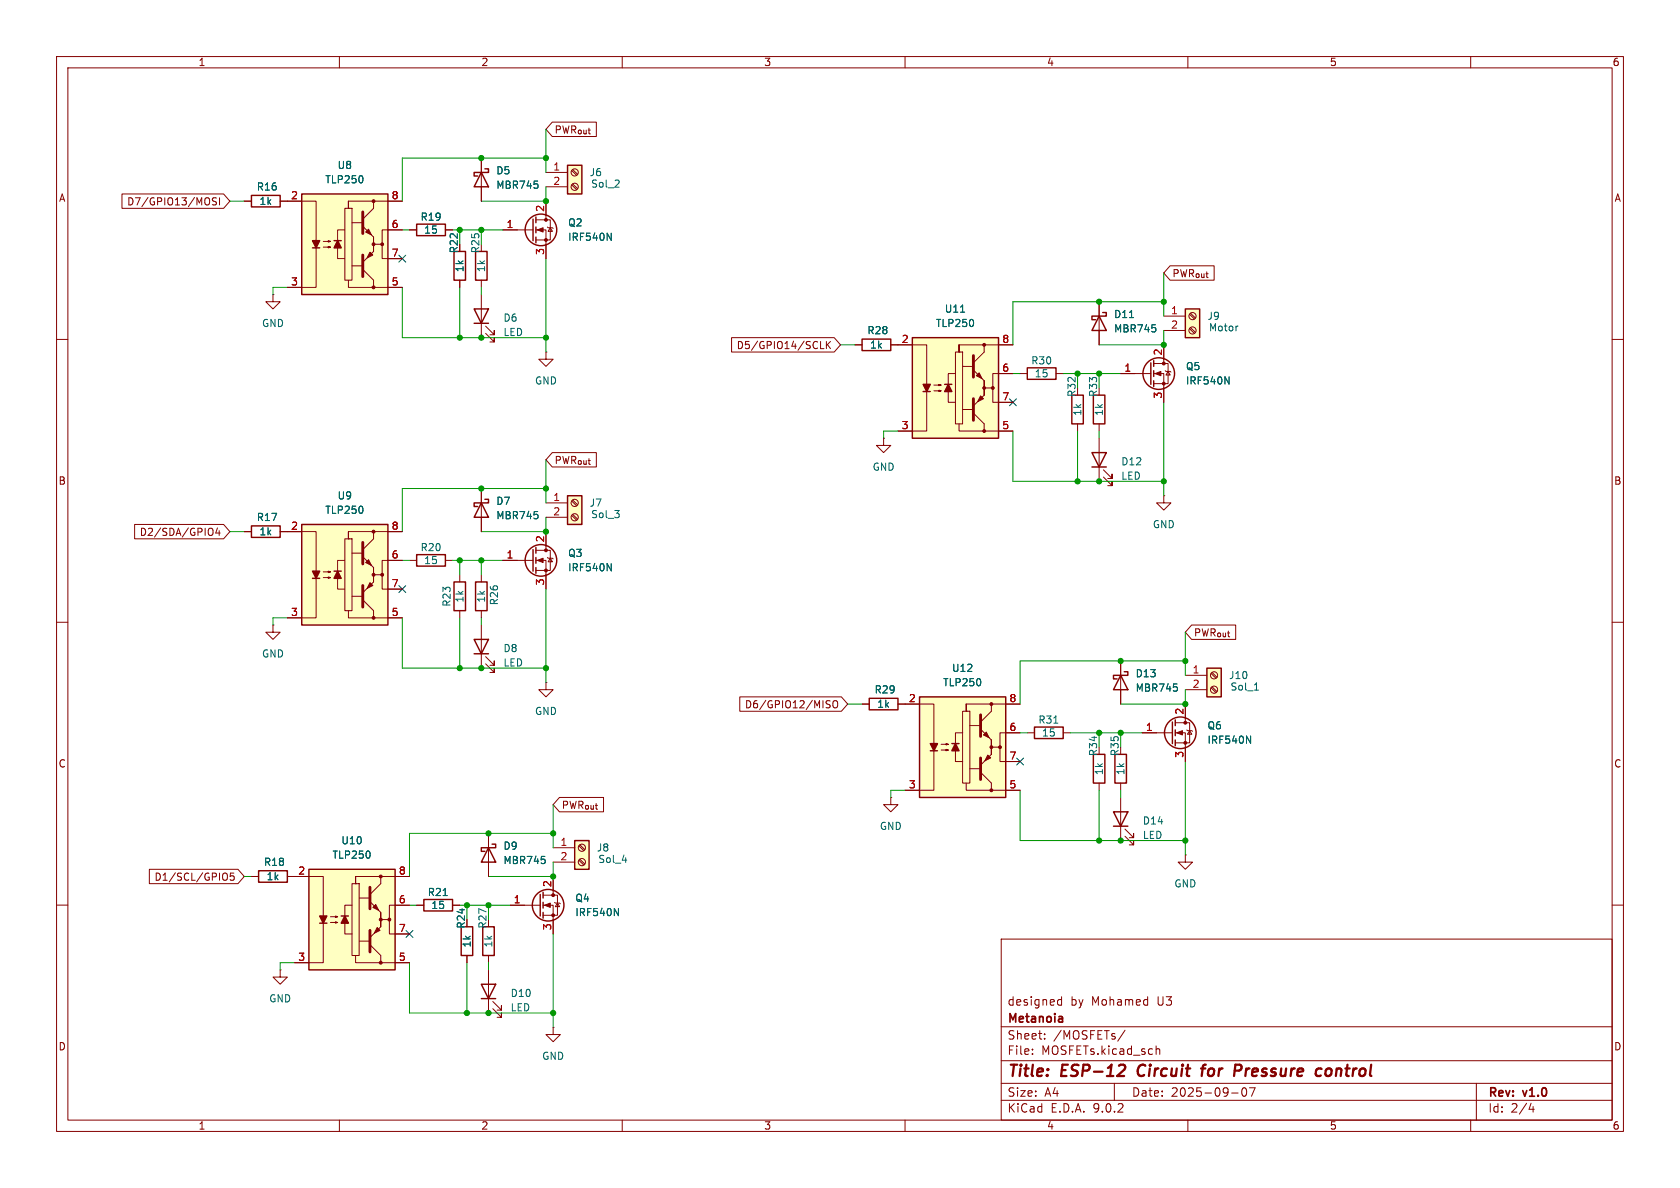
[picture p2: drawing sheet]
<svg xmlns="http://www.w3.org/2000/svg" width="297mm" height="210mm" viewBox="0 0 297 210" stroke-linecap="round" stroke-linejoin="round" font-family="sans-serif">
<g fill="none" stroke="#840000" stroke-width=".18">
<path d="M10 10h277v190h-277zM12 12h273v186h-273zM60 10v2M110 10v2M160 10v2M210 10v2M260 10v2M43.2 35.6h1.2M49.5 35.6h1.3M10 60h2M151.1 61h1.3M156.2 77.5v1.2h1.3l-1.3 1.3-1.3-1.3h1.3"/>
<path d="M156.2 77.5h.1M157.5 61h1.2M194.3 77.5v7.6M285 60h2M195.1 84.3l1.5 1.6v-.8v.8h-.8M195.1 83.1l1.5 1.5v-.8v.8h-.8M10 110h2M285 110h2M44.4 154.9h1.3M50.8 154.9h1.3M209.5 151.1v1.3h1.3l-1.3 1.3-1.2-1.3h1.2M209.5 151.1h.1"/>
<path d="M10 160h2M86.4 168.9v1.3M177 166h108v32h-108zM187 177.6l.2 .1 .5-.1M187.7 176.2v1.5M187.7 176.8l-.5-.1-.2 .1M285 160h2M60 198v2M110 198v2M160 198v2M177 194.5h108M177 191.5h108"/>
<path d="M177 187.5h108M177 181.5h108M182.5 186.3v.1M182.5 185.5v.1M184.7 183.6v.1M184.7 182.8v.1M197 191.5v3M198.9 182.1l-1.3 2M204.4 184.9v1.5M204.4 185.5l.2-.1 .4 .1v.9M210 198v2M217.7 193.2h1.2"/>
<path d="M219.7 192.4l.2-.1a.81 .81 0 0 1 .6 .6 .81 .81 0 0 1-.3 .8l-.2 .1a.81 .81 0 0 1-.3-1.4zM220.9 192.3h1l-.7 1.5M260 198v2M261 191.5v6.5M270.7 195l-.4 1.1h.9M271 195.6v1"/>
</g>
<path d="M198.1 188.2h.5a.45 .45 0 0 1 .3 .6l-.1 .3-1.3 1.1h1.2M201.4 188.5a1.27 1.27 0 0 0 0 1.6M212.3 188.9h.8M213.2 188.2l-.4 .1-.1 .2-.3 1.7M218.4 188.2l.9 .1a.58 .58 0 0 1-.3 1M233.5 188.9l.1 .1M235.3 189a.59 .59 0 0 0-.9 .3v.7a.53 .53 0 0 0 .8 0" fill="none" stroke="#840000" stroke-width=".4"/>
<path d="M187.6 179.7l.2 .2v.8M187.8 180.6l-.1 .1M187.8 180l-.1 .1" fill="none" stroke="#840000" stroke-width=".3"/>
<path d="M44.4 34.5h5.1v2.1h-5.1zM152.4 59.9h5.1v2.1h-5.1zM193 80h2.6l-1.3 2.6zM193 82.6h2.6M45.7 153.9h5.1v2.1h-5.1zM85.3 163.8h2.1v5.1h-2.1z" fill="none" stroke="#840000" stroke-width=".25"/>
<path d="M53.3 34.3h15.3v17.8h-15.3z" fill="#ffffc2"/>
<g fill="none" stroke="#840000" stroke-width=".25">
<path d="M53.3 34.3h15.3v17.8h-15.3zM55.2 43.8h1.3M59.1 42.5h1.2M86.4 149.9l1.2 2.5h-2.5zM87 149.2h.6v.7h-2.5v.6h.6M95.5 158.1v3.8M96 157.7v1.1M96 159.5v1M96 161.3v1"/>
<circle cx="96.9" cy="160" r="2.79"/>
</g>
<g fill="none" stroke="#840000" stroke-width=".18">
<path d="M50.8 35.6h5.1v15.2h-5.1M61 36.8h1.2v12.7h-1.2zM61.6 35.6v1.2zM61.6 36.8h.1M61.6 35.6h9.5M62.2 39.4h1.8M66 35.6v1.2l-1.9 1.9M57.1 42.7h1.3l-.4 .1v-.3l.4 .2M57.1 43.7h1.3l-.4 .1v-.2l.4 .1M59.7 43.8v1.9h1.3M61 40.6h-1.3v1.9M61.6 49.5v1.3h9.5"/>
<path d="M62.2 47h1.8M64.1 47.6l1.9 1.9v1.3M66 41.9v2.6zM66 43.2h1.6M71.1 40.6h-3.5v5.1h3.5M86.4 147.3v7.6M96 158.2h2.6v3.6h-2.6M97.8 154.9v3.3M98 159.5l.2 .1h.7l.2 .2M98.6 159.6l.3 .7h-.7zM90.2 160h5.3M96 160h1.8v5.1"/>
</g>
<g fill="#840000" stroke="#840000" stroke-width=".25">
<path d="M55.2 42.5h1.3l-.6 1.3z"/>
<path d="M59.7 42.5l.6 1.3h-1.2z"/>
</g>
<path d="M64.1 37.5v3.8M64.1 45.1v3.8" fill="none" stroke="#840000" stroke-width=".51"/>
<g fill="#840000" stroke="#840000" stroke-width=".18">
<path d="M65.2 40.5l.5 1-1.1-.5z"/>
<path d="M65.4 44.6l.5 .5-1 .5z"/>
<path d="M64.1 40l1.9 1.9z"/>
<path d="M66 44.5l-1.9 1.9z"/>
<path d="M96.3 160l1-.4v.8z"/>
<circle cx="66" cy="35.6" r=".25"/>
<circle cx="66" cy="43.2" r=".25"/>
<circle cx="66" cy="50.8" r=".25"/>
<circle cx="67.6" cy="43.2" r=".25"/>
<circle cx="97.8" cy="158.2" r=".25"/>
<circle cx="97.8" cy="161.8" r=".25"/>
</g>
<path d="M64.1 31.3v.8M96.3 152v.5M108.6 160.6l.7 1.3v-1.3" fill="none" stroke="#006464" stroke-width=".18"/>
<path d="M101.6 148.6h2.5v5.1h-2.5z" fill="#ffffc2"/>
<path d="M101.6 148.6h2.5v5.1h-2.5z" fill="none" stroke="#840000" stroke-width=".25"/>
<g fill="none" stroke="#840000" stroke-width=".18">
<path d="M97.8 149.9h3.8M97.8 152.4h3.8M102.3 149.5l.9 .9M102.3 152.1l.9 .8M102.5 149.4l.9 .8M102.5 151.9l.9 .8"/>
<circle cx="102.9" cy="149.9" r=".63"/>
<circle cx="102.9" cy="152.4" r=".63"/>
</g>
<path d="M110 152h.8" fill="none" stroke="#006464" stroke-width=".18"/>
<path d="M213.4 118.1h2.5v5.1h-2.5z" fill="#ffffc2"/>
<g fill="none" stroke="#840000" stroke-width=".25">
<path d="M194.3 55.9l1.3 2.5h-2.6zM194.9 55.2h.7v.7h-2.6v.6h.7M203.5 64.1v3.8M204 63.8v1M204 65.5v1M204 67.3v1M213.4 118.1h2.5v5.1h-2.5z"/>
<circle cx="204.9" cy="66" r="2.79"/>
</g>
<g fill="none" stroke="#840000" stroke-width=".18">
<path d="M194.3 53.3v7.7M198.1 66h5.4M204 64.3h2.5v3.5h-2.5M204 66h1.7v5.1M205.7 61v3.3M206 65.5l.1 .2h.8l.1 .1M206.5 65.7l.4 .6h-.8zM209.5 119.4h3.9M214.1 119l.9 .9M214.3 118.9l.8 .8M209.5 121.9h3.9M214.1 121.6l.9 .8"/>
<path d="M214.3 121.4l.8 .9"/>
<circle cx="214.6" cy="119.4" r=".63"/>
<circle cx="214.6" cy="121.9" r=".63"/>
</g>
<path d="M199.7 56.1h.7M204.3 58v.6M216.6 66.6l.7 1.3v-1.3M221.8 122h.7" fill="none" stroke="#006464" stroke-width=".18"/>
<g fill="#840000" stroke="#840000" stroke-width=".18">
<path d="M204.2 66l1-.3v.7z"/>
<circle cx="205.7" cy="64.3" r=".25"/>
<circle cx="205.7" cy="67.8" r=".25"/>
</g>
<path d="M209.5 54.6h2.6v5.1h-2.6z" fill="#ffffc2"/>
<path d="M209.5 54.6h2.6v5.1h-2.6z" fill="none" stroke="#840000" stroke-width=".25"/>
<g fill="none" stroke="#840000" stroke-width=".18">
<path d="M205.7 55.9h3.8M205.7 58.4h3.8M210.3 55.5l.9 .9M210.3 58.1l.9 .8M210.5 55.4l.8 .8M210.5 57.9l.8 .9"/>
<circle cx="210.8" cy="55.9" r=".63"/>
<circle cx="210.8" cy="58.4" r=".63"/>
</g>
<path d="M218.7 57.6h.2" fill="none" stroke="#006464" stroke-width=".18"/>
<path d="M54.6 153.7h15.2v17.8h-15.2z" fill="#ffffc2"/>
<g fill="none" stroke="#840000" stroke-width=".25">
<path d="M80.3 44.5h2v5h-2zM189.5 69.9h2v5h-2zM193.3 69.9h2v5h-2zM198.1 119.4l1.3 2.5h-2.6zM198.8 118.7h.6v.7h-2.6v.6h.7M197.1 133.4h2v5h-2zM54.6 153.7h15.2v17.8h-15.2zM74.9 159h5.1v2h-5.1zM196.8 143.5h2.6l-1.3 2.6zM196.8 146.1h2.6M56.5 163.2h1.3M60.3 161.9h1.3"/>
<path d="M81.5 163.8h2.1v5.1h-2.1z"/>
</g>
<g fill="none" stroke="#840000" stroke-width=".18">
<path d="M48.3 52.1v1.2h1.2l-1.2 1.3-1.3-1.3h1.3M48.3 52.1h.1M81.3 49.5v1.3M190.5 74.9v1.3M194.3 74.9v1.3M198.1 116.8v7.7M198.1 138.4v1.3M52.1 154.9h5v15.3h-5M62.2 156.2h1.3v12.7h-1.3zM62.9 154.9v1.3zM62.9 156.2h.1M62.9 154.9h9.5"/>
<path d="M63.5 158.8h1.8M67.3 154.9v1.3l-1.9 1.9M198.1 141v7.6M198.9 147.8l1.5 1.6v-.8v.8h-.8M198.9 146.6l1.5 1.5v-.8v.8h-.8M49.5 171.5v1.2h1.3l-1.3 1.3-1.2-1.3h1.2M49.5 171.5h.1M58.4 162.1h1.3l-.4 .1v-.3l.4 .2M58.4 163.1h1.3l-.4 .1v-.3l.4 .2M61 163.2v1.9h1.2M62.2 160h-1.2v1.9M62.9 168.9v1.3h9.5"/>
<path d="M63.5 166.4h1.8M65.4 167l1.9 1.9v1.3M67.3 161.3v2.5zM67.3 162.6h1.5M72.4 160h-3.6v5.1h3.6M73.7 160h1.2M80 160h1.3M82.5 168.9v1.3"/>
</g>
<g fill="#840000" stroke="#840000" stroke-width=".25">
<path d="M56.5 161.9h1.3l-.7 1.3z"/>
<path d="M61 161.9l.6 1.3h-1.3z"/>
</g>
<path d="M65.4 156.8v3.9M65.4 164.5v3.8" fill="none" stroke="#840000" stroke-width=".51"/>
<g fill="#840000" stroke="#840000" stroke-width=".18">
<path d="M65.9 160.4l.5-.5 .5 1z"/>
<path d="M66.7 164l.5 .5-1 .5z"/>
<path d="M65.4 159.4l1.9 1.9z"/>
<path d="M67.3 163.8l-1.9 1.9z"/>
<circle cx="67.3" cy="154.9" r=".25"/>
<circle cx="67.3" cy="162.6" r=".25"/>
<circle cx="67.3" cy="170.2" r=".25"/>
<circle cx="68.8" cy="162.6" r=".25"/>
</g>
<path d="M208.1 121.5v.6M65.4 150.7v.8M78.3 158.3h.8" fill="none" stroke="#006464" stroke-width=".18"/>
<path d="M161.3 59.7h15.2v17.8h-15.2z" fill="#ffffc2"/>
<g fill="none" stroke="#840000" stroke-width=".25">
<path d="M84.1 44.5h2v5h-2zM161.3 59.7h15.2v17.8h-15.2zM163.2 69.2h1.3M167 67.9h1.3M181.6 65h5.1v2.1h-5.1zM73.7 98h5v2.1h-5zM193.3 133.4h2v5h-2zM207.3 127.6v3.8M207.8 127.3v1M207.8 129v1M207.8 130.8v1M85.1 174h2.5l-1.2 2.5z"/>
<path d="M85.1 176.5h2.5"/>
<circle cx="208.7" cy="129.5" r="2.79"/>
</g>
<g fill="none" stroke="#840000" stroke-width=".18">
<path d="M85.1 49.5v1.3M158.7 61h5.1v15.2h-5.1M165.1 68.1h1.3l-.4 .1v-.3l.4 .2M165.1 69.1h1.3l-.4 .1v-.2l.4 .1M167.6 69.2v1.9h1.3M168.9 66h-1.3v1.9M168.9 62.2h1.3v12.7h-1.3zM169.5 61v1.2zM169.5 62.2h.1M169.5 74.9v1.3h9.6M169.5 61h9.6M170.2 64.8h1.8"/>
<path d="M170.2 72.4h1.8M172.1 73l1.9 1.9v1.3M174 67.3v2.6zM174 61v1.2l-1.9 1.9M174 68.6h1.5M179.1 66h-3.6v5.1h3.6M180.3 66h1.3M186.7 66h1.3M72.4 99.1h1.3M78.7 99.1h1.3M205.7 87.6v1.3h1.3l-1.3 1.3-1.2-1.3h1.2M205.7 87.6h.1"/>
<path d="M194.3 138.4v1.3M201.9 129.5h5.4M207.8 127.8h2.5v3.5h-2.5M207.8 129.5h1.7v5.1M209.5 124.5v3.3M209.8 129l.1 .2h.8l.1 .1M210.3 129.2l.4 .6h-.8zM86.4 171.5v7.6M87.1 178.3l1.5 1.5v-.7v.7h-.7M87.1 177l1.5 1.6v-.8v.8h-.7M97.8 181.6v1.3h1.3l-1.3 1.3-1.3-1.3h1.3M97.8 181.6h.1"/>
</g>
<g fill="#840000" stroke="#840000" stroke-width=".25">
<path d="M163.2 67.9h1.3l-.7 1.3z"/>
<path d="M167.6 67.9l.7 1.3h-1.3z"/>
</g>
<path d="M172.1 62.9v3.8M172.1 70.5v3.8" fill="none" stroke="#840000" stroke-width=".51"/>
<g fill="#840000" stroke="#840000" stroke-width=".18">
<path d="M172.6 66.4l.5-.5 .5 1z"/>
<path d="M173.4 70l.5 .5-1.1 .5z"/>
<path d="M172.1 65.4l1.9 1.9z"/>
<path d="M172.1 71.8l1.9-1.9z"/>
<path d="M208 129.5l1-.3v.7z"/>
<circle cx="174" cy="61" r=".25"/>
<circle cx="174" cy="68.6" r=".25"/>
<circle cx="174" cy="76.2" r=".25"/>
<circle cx="175.5" cy="68.6" r=".25"/>
<circle cx="209.5" cy="127.8" r=".25"/>
<circle cx="209.5" cy="131.3" r=".25"/>
</g>
<path d="M169.8 55.2h.7M172.1 56.7v.8M220.4 130.1l.7 1.3v-1.3" fill="none" stroke="#006464" stroke-width=".18"/>
<path d="M162.6 123.2h15.2v17.8h-15.2z" fill="#ffffc2"/>
<g fill="none" stroke="#840000" stroke-width=".25">
<path d="M85.1 88.9l1.3 2.5h-2.6zM85.7 88.3h.7v.6h-2.6v.6h.7M94.2 97.2v3.8M94.7 96.8v1M94.7 98.6v1M83.8 113h2.6l-1.3 2.6zM83.8 115.6h2.6M94.7 100.3v1M153.7 123.4h5v2.1h-5zM162.6 123.2h15.2v17.8h-15.2zM164.5 132.7h1.2M168.3 131.4h1.2"/>
<path d="M182.9 128.5h5.1v2.1h-5.1z"/>
<circle cx="95.6" cy="99.1" r="2.79"/>
</g>
<g fill="none" stroke="#840000" stroke-width=".18">
<path d="M85.1 86.4v7.6M88.9 99.1h5.3M94.7 97.3h2.6v3.5h-2.6M94.7 99.1h1.8v5M96.5 94v3.3M96.8 98.6l.1 .1h.8l.1 .1M97.3 98.7l.4 .6h-.8zM85.1 110.5v7.6M85.9 117.3l1.5 1.6v-.8v.8h-.8M85.9 116.1l1.5 1.5v-.8v.8h-.8M96.5 120.7v1.2h1.3l-1.3 1.3-1.3-1.3h1.3M96.5 120.7h.1"/>
<path d="M152.4 124.5h1.3M158.7 124.5h6.4v15.2h-5.1M166.4 131.6h1.2l-.3 .1v-.3l.3 .2M166.4 132.6h1.2l-.3 .1v-.2l.3 .1M168.9 132.7v1.9h1.3M170.2 129.5h-1.3v1.9M170.2 125.7h1.2v12.7h-1.2zM170.8 124.5v1.2zM170.8 125.7h.1M170.8 138.4v1.3h9.5M170.8 124.5h9.5M171.4 128.3h1.8"/>
<path d="M171.4 135.9h1.8M173.4 136.5l1.9 1.9v1.3M175.3 130.8v2.6zM175.3 124.5v1.2l-1.9 1.9M175.3 132.1h1.5M180.3 129.5h-3.5v5.1h3.5M181.6 129.5h1.3M188 129.5h1.2M157.5 141v1.2h1.2l-1.2 1.3-1.3-1.3h1.3M157.5 141h.1"/>
</g>
<g fill="#840000" stroke="#840000" stroke-width=".25">
<path d="M164.5 131.4h1.2l-.6 1.3z"/>
<path d="M168.9 131.4l.6 1.3h-1.2z"/>
</g>
<path d="M173.4 126.4v3.8M173.4 134v3.8" fill="none" stroke="#840000" stroke-width=".51"/>
<g fill="#840000" stroke="#840000" stroke-width=".18">
<path d="M173.9 129.9l.5-.5 .5 1z"/>
<path d="M174.6 133.5l.5 .5-1 .5z"/>
<path d="M173.4 128.9l1.9 1.9z"/>
<path d="M175.3 133.4l-1.9 1.9z"/>
<path d="M95 99.1l1-.4v.7z"/>
<circle cx="175.3" cy="124.5" r=".25"/>
<circle cx="175.3" cy="132.1" r=".25"/>
<circle cx="175.3" cy="139.7" r=".25"/>
<circle cx="176.8" cy="132.1" r=".25"/>
<circle cx="96.5" cy="97.3" r=".25"/>
<circle cx="96.5" cy="100.8" r=".25"/>
</g>
<path d="M95.1 91v.6M107.3 99.6l.8 1.3v-1.3M173.3 120.2v.8M186.3 127.8h.7" fill="none" stroke="#006464" stroke-width=".18"/>
<path d="M100.3 87.6h2.6v5.1h-2.6z" fill="#ffffc2"/>
<path d="M73.7 39.6h5v2.1h-5zM100.3 87.6h2.6v5.1h-2.6zM80.3 102.9h2v5.1h-2zM84.1 102.9h2v5.1h-2z" fill="none" stroke="#840000" stroke-width=".25"/>
<g fill="none" stroke="#840000" stroke-width=".18">
<path d="M72.4 40.6h1.3M78.7 40.6h1.3M96.5 88.9h3.8M96.5 91.4h3.8M101.1 88.6l.8 .8M101.1 91.1l.8 .8M101.2 88.4l.9 .8M101.2 90.9l.9 .9M81.3 101.6v1.3M81.3 108v1.2M85.1 101.6v1.3M85.1 108v1.2"/>
<circle cx="101.6" cy="88.9" r=".63"/>
<circle cx="101.6" cy="91.4" r=".63"/>
</g>
<path d="M53.3 92.7h15.3v17.8h-15.3z" fill="#ffffc2"/>
<path d="M44.4 93h5.1v2h-5.1zM53.3 92.7h15.3v17.8h-15.3zM55.2 102.2h1.3M59.1 101h1.2" fill="none" stroke="#840000" stroke-width=".25"/>
<g fill="none" stroke="#840000" stroke-width=".18">
<path d="M43.2 94h1.2M49.5 94h6.4v15.2h-5.1M61 99.1h-1.3v1.9M61 95.3h1.2v12.7h-1.2zM61.6 94v1.3zM61.6 95.3h.1M61.6 94h9.5M62.2 97.8h1.8M66 94v1.3l-1.9 1.9M71.1 99.1h-3.5v5h3.5M48.3 110.5v1.3h1.2l-1.2 1.2-1.3-1.2h1.3M48.3 110.5h.1"/>
<path d="M57.1 101.1h1.3l-.4 .1v-.2l.4 .1M57.1 102.1h1.3l-.4 .1v-.2l.4 .1M59.7 102.2v1.9h1.3M61.6 108v1.2h9.5M62.2 105.4h1.8M64.1 106l1.9 2v1.2M66 100.3v2.6zM66 101.6h1.6"/>
</g>
<g fill="#840000" stroke="#840000" stroke-width=".25">
<path d="M55.2 101h1.3l-.6 1.2z"/>
<path d="M59.7 101l.6 1.2h-1.2z"/>
</g>
<path d="M64.1 95.9v3.8M64.1 103.5v3.8" fill="none" stroke="#840000" stroke-width=".51"/>
<g fill="#840000" stroke="#840000" stroke-width=".18">
<path d="M64.6 99.4l.6-.5 .5 1z"/>
<path d="M65.4 103l.5 .5-1 .5z"/>
<path d="M64.1 98.4l1.9 1.9z"/>
<path d="M66 102.9l-1.9 1.9z"/>
<circle cx="66" cy="94" r=".25"/>
<circle cx="66" cy="101.6" r=".25"/>
<circle cx="66" cy="109.2" r=".25"/>
<circle cx="67.6" cy="101.6" r=".25"/>
</g>
<path d="M64.1 89.7v.8" fill="none" stroke="#006464" stroke-width=".18"/>
<path d="M100.3 29.2h2.6v5.1h-2.6z" fill="#ffffc2"/>
<g fill="none" stroke="#840000" stroke-width=".25">
<path d="M85.1 30.5l1.3 2.5h-2.6zM85.7 29.8h.7v.7h-2.6v.6h.7M94.2 38.7v3.8M94.7 38.4v1M100.3 29.2h2.6v5.1h-2.6zM83.8 54.6h2.6l-1.3 2.6zM83.8 57.2h2.6M94.7 40.1v1M94.7 41.9v1"/>
<circle cx="95.6" cy="40.6" r="2.79"/>
</g>
<g fill="none" stroke="#840000" stroke-width=".18">
<path d="M21.6 34.3h17.9l1.1 1.3-1.1 1.2h-17.9zM36.9 35a.9 .9 0 0 1 0 1.2M38.3 35h-.5l-.2 .1v.3l.5 .3 .2 .3-.3 .2h-.5M38.8 35v1.2M43.2 35.6h1.2M49.5 35.6h3.8M68.6 35.6h2.5M85.1 27.9v7.7M94.7 38.9h2.6v3.5h-2.6M96.5 30.5h3.8M96.5 33h3.8M96.5 35.6v3.3"/>
<path d="M97.6 21.6h7.8v2.5h-7.8l-1.1-1.2zM101.1 30.1l.8 .9M101.1 32.7l.8 .8M101.2 30l.9 .8M101.2 32.5l.9 .9M50.8 50.8h2.5M68.6 40.6h2.5M68.6 50.8h2.5M68.6 45.7h2.5M72.4 40.6h1.3M78.7 40.6h1.3M81.3 49.5v1.3"/>
<path d="M85.1 52.1v7.6M85.9 58.9l1.5 1.6v-.8v.8h-.8M85.9 57.7l1.5 1.5v-.8v.8h-.8M88.9 40.6h5.3M94.7 40.6h1.8v5.1M96.8 40.1l.1 .2h.8l.1 .1M97.3 40.3l.4 .6h-.8zM129.3 59.7h18.2l1.1 1.3-1.1 1.2h-18.2zM194.3 53.3v2.6M194.3 58.4v2.6M206.9 47h7.7v2.5h-7.7l-1.2-1.2zM96.5 62.2v1.3h1.3l-1.3 1.3-1.3-1.3h1.3"/>
<path d="M96.5 62.2h.1M145.1 60.4v1.2h.6M146.1 60.4v1.2M146.3 60.9l.5 .7M146.8 60.4l-.7 .7M151.1 61h1.3M157.5 61h3.8M158.7 76.2h2.6M176.5 66h2.6M176.5 61h2.6M176.5 76.2h2.6M176.5 71.1h2.6"/>
<path d="M198.1 66h2.6M205.7 61v2.5M205.7 68.6v2.5M23.8 92.7h15.7l1.1 1.3-1.1 1.3h-15.7zM37.4 93.4h.1a.81 .81 0 0 1-.1 1.3M38.4 93.3l-.3 .9h.8M38.7 93.8v.9M43.2 94h1.2M49.5 94h3.8M68.6 99.1h2.5M68.6 94h2.5M85.1 86.4v2.5"/>
<path d="M85.1 91.4v2.6M88.9 99.1h2.5M96.5 94v2.5M97.6 80h7.8v2.6h-7.8l-1.1-1.3zM50.8 109.2h2.5M68.6 109.2h2.5M68.6 104.1h2.5M96.5 101.6v2.5M198.1 116.8v2.6M210.7 110.5h7.8v2.5h-7.8l-1.2-1.2zM130.8 123.2h17.9l1.2 1.3-1.2 1.2h-17.9zM146.3 124.5l.3 .1 .2 .3-.3 .2h-.3"/>
<path d="M146.3 123.9h.5M147.3 124l.2-.1a.43 .43 0 0 1 .6 .4v.4a.42 .42 0 0 1-.4 .4 .42 .42 0 0 1-.5-.4zM152.4 124.5h1.3M158.7 124.5h3.9M160 139.7h2.6M177.8 129.5h2.5M177.8 124.5h2.5M177.8 139.7h2.5M177.8 134.6h2.5M198.1 121.9v2.6M201.9 129.5h2.6M209.5 124.5v2.5"/>
<path d="M209.5 132.1v2.5M26.4 153.7h15.7l1.1 1.2-1.1 1.3h-15.7zM39.7 154.3a.43 .43 0 0 1 .5 .5v.4a.43 .43 0 0 1-.5 .4M41.3 154.3h-.6v.6l.2-.1 .4 .1 .1 .2-.1 .4-.1 .1-.5-.1M44.4 154.9h1.3M50.8 154.9h3.8M69.8 154.9h2.6M86.4 147.3v2.6M86.4 152.4v2.5M97.8 154.9v2.6M98.9 141h7.8v2.5h-7.8l-1.1-1.3zM52.1 170.2h2.5"/>
<path d="M69.8 160h2.6M69.8 170.2h2.6M69.8 165.1h2.6M73.7 160h1.2M80 160h1.3M82.5 168.9v1.3M90.2 160h2.5M97.8 162.6v2.5"/>
<circle cx="101.6" cy="33" r=".63"/>
<circle cx="101.6" cy="30.5" r=".63"/>
</g>
<g fill="none" stroke="#006464" stroke-width=".18">
<path d="M64.1 31.3v.8M95.1 32.6v.6M108.7 33.1h.8M109.4 31.9v.5M107.3 41.2l.8 1.3v-1.3M169.8 55.2h.7M172.1 56.7v.8M199.7 56.1h.7M204.3 58v.6M216.6 66.6l.7 1.3v-1.3M64.1 89.7v.8M95.1 91v.6"/>
<path d="M107.3 99.6l.8 1.3v-1.3M173.3 120.2v.8M208.1 121.5v.6M220.4 130.1l.7 1.3v-1.3M65.4 150.7v.8M78.3 158.3h.8M96.3 152v.5M108.6 160.6l.7 1.3v-1.3"/>
</g>
<g fill="#840000" stroke="#840000" stroke-width=".18">
<path d="M95 40.6l1-.3v.7z"/>
<circle cx="96.5" cy="38.9" r=".25"/>
<circle cx="96.5" cy="42.4" r=".25"/>
</g>
<g fill="none" stroke="#009600" stroke-width=".18">
<path d="M40.6 35.6h2.6M96.5 27.9h-25.4v7.7M96.5 22.9v7.6M96.5 33v2.6h-11.4M50.8 50.8h-2.5v1.3M71.1 50.8v8.9h25.4M71.1 40.6h1.3M80 40.6h8.9M81.3 40.6v2.6M81.3 50.8v8.9M85.1 40.6v2.6M85.1 50.8v1.3"/>
<path d="M96.5 45.7v16.5M205.7 58.4v2.6h-11.4M205.7 48.3v7.6M205.7 53.3h-26.6v7.7M148.6 61h2.5M158.7 76.2h-2.5v1.3M179.1 66h1.2M179.1 76.2v8.9h26.6M188 66h10.1M190.5 66v2.6M190.5 76.2v8.9M194.3 66v2.6"/>
<path d="M194.3 76.2v1.3M205.7 71.1v16.5M40.6 94h2.6M71.1 99.1h1.3M80 99.1h8.9M81.3 99.1v2.5M85.1 99.1v2.5M96.5 86.4h-25.4v7.6M96.5 81.3v7.6M96.5 91.4v2.6h-11.4M50.8 109.2h-2.5v1.3M71.1 109.2v8.9h25.4"/>
<path d="M81.3 109.2v8.9M85.1 109.2v1.3M96.5 104.1v16.6M209.5 116.8h-29.2v7.7M209.5 111.8v7.6M149.9 124.5h2.5M160 139.7h-2.5v1.3M180.3 129.5h1.3M180.3 139.7v8.9h29.2M189.2 129.5h12.7M194.3 129.5v2.6M194.3 139.7v8.9"/>
<path d="M198.1 129.5v2.6M198.1 139.7v1.3M209.5 121.9v2.6h-11.4M209.5 134.6v16.5M43.2 154.9h1.2M97.8 147.3h-25.4v7.6M97.8 142.2v7.7M97.8 152.4v2.5h-11.4M52.1 170.2h-2.6v1.3M72.4 170.2v8.9h25.4M72.4 160h1.3M81.3 160h8.9"/>
<path d="M82.5 160v2.6M82.5 170.2v8.9M86.4 160v2.6M86.4 170.2v1.3M97.8 165.1v16.5"/>
</g>
<path d="M70.5 45.1l1.2 1.2M71.7 45.1l-1.2 1.2M178.5 70.5l1.2 1.2M179.7 70.5l-1.2 1.2M70.5 103.5l1.2 1.2M71.7 103.5l-1.2 1.2M179.7 134l1.2 1.2M180.9 134l-1.2 1.2M71.8 164.5l1.2 1.2M73 164.5l-1.2 1.2" fill="none" stroke="#000084" stroke-width=".18"/>
<g fill="#009600" stroke="#009600" stroke-width=".18">
<circle cx="86.4" cy="179.1" r=".46"/>
<circle cx="82.5" cy="179.1" r=".46"/>
<circle cx="86.4" cy="147.3" r=".46"/>
<circle cx="97.8" cy="154.9" r=".46"/>
<circle cx="97.8" cy="179.1" r=".46"/>
<circle cx="82.5" cy="160" r=".46"/>
<circle cx="86.4" cy="160" r=".46"/>
<circle cx="97.8" cy="147.3" r=".46"/>
<circle cx="205.7" cy="61" r=".46"/>
<circle cx="194.3" cy="66" r=".46"/>
<circle cx="194.3" cy="53.3" r=".46"/>
<circle cx="205.7" cy="53.3" r=".46"/>
<circle cx="190.5" cy="66" r=".46"/>
<circle cx="194.3" cy="85.1" r=".46"/>
<circle cx="190.5" cy="85.1" r=".46"/>
<circle cx="205.7" cy="85.1" r=".46"/>
<circle cx="198.1" cy="116.8" r=".46"/>
<circle cx="198.1" cy="129.5" r=".46"/>
<circle cx="209.5" cy="124.5" r=".46"/>
<circle cx="209.5" cy="116.8" r=".46"/>
<circle cx="194.3" cy="148.6" r=".46"/>
<circle cx="198.1" cy="148.6" r=".46"/>
<circle cx="209.5" cy="148.6" r=".46"/>
<circle cx="194.3" cy="129.5" r=".46"/>
<circle cx="81.3" cy="118.1" r=".46"/>
<circle cx="85.1" cy="118.1" r=".46"/>
<circle cx="96.5" cy="118.1" r=".46"/>
<circle cx="85.1" cy="86.4" r=".46"/>
<circle cx="96.5" cy="94" r=".46"/>
<circle cx="81.3" cy="99.1" r=".46"/>
<circle cx="85.1" cy="99.1" r=".46"/>
<circle cx="96.5" cy="86.4" r=".46"/>
<circle cx="85.1" cy="59.7" r=".46"/>
<circle cx="81.3" cy="59.7" r=".46"/>
<circle cx="96.5" cy="27.9" r=".46"/>
<circle cx="96.5" cy="35.6" r=".46"/>
<circle cx="85.1" cy="27.9" r=".46"/>
<circle cx="85.1" cy="40.6" r=".46"/>
<circle cx="81.3" cy="40.6" r=".46"/>
<circle cx="96.5" cy="59.7" r=".46"/>
</g>
<g font-size="2.8" fill="#840000">
<text x="178" y="190.9">Title:</text>
<text x="187.7" y="190.9">ESP-12</text>
<text x="202" y="190.9">Circuit</text>
<text x="214.1" y="190.9">for</text>
<text x="220.6" y="190.9">Pressure</text>
<text x="235.9" y="190.9">control</text>
</g>
<g font-size="2.1" fill="#840000">
<text x="178" y="178">designed</text>
<text x="189.2" y="178">by</text>
<text x="193" y="178">Mohamed</text>
<text x="204.8" y="178">U3</text>
<text x="178" y="184">Sheet:</text>
<text x="178" y="181.2">Metanoia</text>
<text x="186.2" y="184">/MOSFETs/</text>
<text x="178" y="186.7">File:</text>
<text x="184.1" y="186.7">MOSFETs.kicad_sch</text>
<text x="178" y="196.9">KiCad</text>
<text x="178" y="194.1">Size:</text>
<text x="184.7" y="194.1">A4</text>
<text x="185.7" y="196.9">E.D.A.</text>
<text x="193.3" y="196.9">9.0.2</text>
<text x="200" y="194.1">Date:</text>
<text x="207" y="194.1">2025-09-07</text>
<text x="263" y="194.3">Rev:</text>
<text x="263" y="196.9">Id:</text>
<text x="267.1" y="196.9">2/4</text>
<text x="269.4" y="194.3">v1.0</text>
</g>
<g font-size="1.8" fill="#840000">
<text x="35" y="11.9">1</text>
<text x="85" y="11.9">2</text>
<text x="135" y="11.9">3</text>
<text x="185" y="11.9">4</text>
<text x="235" y="11.9">5</text>
<text x="285" y="11.9">6</text>
<text x="97.9" y="23.8">PWR_{out}</text>
<text x="10.3" y="35.9">A</text>
<text x="285.3" y="35.9">A</text>
<text x="22.4" y="36.5">D7/GPIO13/MOSI</text>
<text x="81.1" y="44.9" transform="rotate(-90 81.1 44.9)">R22</text>
<text x="207.2" y="49.2">PWR_{out}</text>
<text x="130.1" y="61.9">D5/GPIO14/SCLK</text>
<text x="97.9" y="82.2">PWR_{out}</text>
<text x="10.3" y="85.9">B</text>
<text x="285.3" y="85.9">B</text>
<text x="24.6" y="94.9">D2/SDA/GPIO4</text>
<text x="211" y="112.7">PWR_{out}</text>
<text x="131.6" y="125.4">D6/GPIO12/MISO</text>
<text x="10.3" y="135.9">C</text>
<text x="285.3" y="135.9">C</text>
<text x="99.2" y="143.2">PWR_{out}</text>
<text x="27.2" y="155.9">D1/SCL/GPIO5</text>
<text x="82.4" y="164.3" transform="rotate(-90 82.4 164.3)">R24</text>
<text x="10.3" y="185.9">D</text>
<text x="285.3" y="185.9">D</text>
<text x="35" y="199.9">1</text>
<text x="85" y="199.9">2</text>
<text x="135" y="199.9">3</text>
<text x="185" y="199.9">4</text>
<text x="235" y="199.9">5</text>
<text x="285" y="199.9">6</text>
</g>
<g font-size="1.8" fill="#006464">
<text x="45.3" y="33.9">R16</text>
<text x="57.4" y="32.6">TLP250</text>
<text x="59.6" y="30.1">U8</text>
<text x="87.6" y="31">D5</text>
<text x="87.6" y="33.6">MBR745</text>
<text x="104.1" y="31.3">J6</text>
<text x="104.4" y="33.4">Sol_2</text>
<text x="45.8" y="36.4">1k</text>
<text x="74.3" y="39.2">R19</text>
<text x="74.9" y="41.5">15</text>
<text x="100.3" y="40.2">Q2</text>
<text x="84.9" y="44.9" transform="rotate(-90 84.9 44.9)">R25</text>
<text x="100.3" y="42.8">IRF540N</text>
<text x="82.1" y="48.2" transform="rotate(-90 82.1 48.2)">1k</text>
<text x="86" y="48.2" transform="rotate(-90 86 48.2)">1k</text>
<text x="46.2" y="58">GND</text>
<text x="88.9" y="57.1">D6</text>
<text x="88.9" y="59.6">LED</text>
<text x="153.2" y="59.3">R28</text>
<text x="165.4" y="58">TLP250</text>
<text x="166.9" y="55.5">U11</text>
<text x="196.9" y="59">MBR745</text>
<text x="196.9" y="56.4">D11</text>
<text x="213.4" y="56.7">J9</text>
<text x="213.6" y="58.8">Motor</text>
<text x="153.7" y="61.8">1k</text>
<text x="182.2" y="64.6">R30</text>
<text x="209.6" y="65.6">Q5</text>
<text x="94.5" y="68.2">GND</text>
<text x="182.8" y="66.9">15</text>
<text x="190.3" y="70.3" transform="rotate(-90 190.3 70.3)">R32</text>
<text x="194.2" y="70.3" transform="rotate(-90 194.2 70.3)">R33</text>
<text x="209.6" y="68.2">IRF540N</text>
<text x="191.4" y="73.6" transform="rotate(-90 191.4 73.6)">1k</text>
<text x="195.2" y="73.6" transform="rotate(-90 195.2 73.6)">1k</text>
<text x="154.2" y="83.4">GND</text>
<text x="198.1" y="82.5">D12</text>
<text x="59.6" y="88.5">U9</text>
<text x="87.6" y="89.4">D7</text>
<text x="104.1" y="89.8">J7</text>
<text x="198.1" y="85">LED</text>
<text x="45.3" y="92.3">R17</text>
<text x="45.8" y="94.8">1k</text>
<text x="57.4" y="91">TLP250</text>
<text x="87.6" y="92">MBR745</text>
<text x="104.4" y="91.8">Sol_3</text>
<text x="203.7" y="93.6">GND</text>
<text x="74.3" y="97.6">R20</text>
<text x="74.9" y="99.9">15</text>
<text x="100.3" y="98.7">Q3</text>
<text x="100.3" y="101.2">IRF540N</text>
<text x="79.9" y="107.4" transform="rotate(-90 79.9 107.4)">R23</text>
<text x="82.1" y="106.6" transform="rotate(-90 82.1 106.6)">1k</text>
<text x="86" y="106.6" transform="rotate(-90 86 106.6)">1k</text>
<text x="88.2" y="107.1" transform="rotate(-90 88.2 107.1)">R26</text>
<text x="46.2" y="116.4">GND</text>
<text x="88.9" y="115.5">D8</text>
<text x="88.9" y="118">LED</text>
<text x="168.2" y="119">U12</text>
<text x="200.7" y="119.9">D13</text>
<text x="154.5" y="122.8">R29</text>
<text x="155" y="125.3">1k</text>
<text x="166.6" y="121.5">TLP250</text>
<text x="200.7" y="122.5">MBR745</text>
<text x="217.2" y="120.2">J10</text>
<text x="217.4" y="122.3">Sol_1</text>
<text x="94.5" y="126.6">GND</text>
<text x="183.5" y="128.1">R31</text>
<text x="184.1" y="130.4">15</text>
<text x="213.4" y="129.1">Q6</text>
<text x="213.4" y="131.7">IRF540N</text>
<text x="194.2" y="133.8" transform="rotate(-90 194.2 133.8)">R34</text>
<text x="195.2" y="137.1" transform="rotate(-90 195.2 137.1)">1k</text>
<text x="198" y="133.8" transform="rotate(-90 198 133.8)">R35</text>
<text x="199" y="137.1" transform="rotate(-90 199 137.1)">1k</text>
<text x="60.3" y="149.5">U10</text>
<text x="155.4" y="146.9">GND</text>
<text x="201.9" y="148.5">LED</text>
<text x="201.9" y="146">D14</text>
<text x="46.6" y="153.3">R18</text>
<text x="47" y="155.8">1k</text>
<text x="58.7" y="152">TLP250</text>
<text x="88.9" y="150.4">D9</text>
<text x="88.9" y="152.9">MBR745</text>
<text x="105.4" y="150.7">J8</text>
<text x="105.7" y="152.8">Sol_4</text>
<text x="75.5" y="158.6">R21</text>
<text x="76.2" y="160.9">15</text>
<text x="101.6" y="159.6">Q4</text>
<text x="207.5" y="157.1">GND</text>
<text x="83.4" y="167.6" transform="rotate(-90 83.4 167.6)">1k</text>
<text x="86.2" y="164.3" transform="rotate(-90 86.2 164.3)">R27</text>
<text x="87.2" y="167.6" transform="rotate(-90 87.2 167.6)">1k</text>
<text x="101.6" y="162.2">IRF540N</text>
<text x="47.5" y="177.4">GND</text>
<text x="90.2" y="179">LED</text>
<text x="90.2" y="176.4">D10</text>
<text x="95.8" y="187.6">GND</text>
</g>
<g font-size="1.8" fill="#a90000">
<text x="51.4" y="35.3">2</text>
<text x="69.1" y="35.3">8</text>
<text x="97.7" y="30.2">1</text>
<text x="97.7" y="32.8">2</text>
<text x="69.1" y="40.4">6</text>
<text x="89.5" y="40.4">1</text>
<text x="96.3" y="37.5" transform="rotate(-90 96.3 37.5)">2</text>
<text x="69.1" y="45.5">7</text>
<text x="96.3" y="45.2" transform="rotate(-90 96.3 45.2)">3</text>
<text x="51.4" y="50.5">3</text>
<text x="69.1" y="50.5">5</text>
<text x="206.9" y="55.6">1</text>
<text x="206.9" y="58.2">2</text>
<text x="159.3" y="60.7">2</text>
<text x="177.1" y="60.7">8</text>
<text x="177.1" y="65.8">6</text>
<text x="198.7" y="65.8">1</text>
<text x="205.5" y="62.9" transform="rotate(-90 205.5 62.9)">2</text>
<text x="177.1" y="70.9">7</text>
<text x="205.5" y="70.6" transform="rotate(-90 205.5 70.6)">3</text>
<text x="159.3" y="75.9">3</text>
<text x="177.1" y="75.9">5</text>
<text x="97.7" y="88.6">1</text>
<text x="51.4" y="93.7">2</text>
<text x="69.1" y="93.7">8</text>
<text x="96.3" y="96" transform="rotate(-90 96.3 96)">2</text>
<text x="97.7" y="91.2">2</text>
<text x="69.1" y="98.8">6</text>
<text x="89.5" y="98.8">1</text>
<text x="69.1" y="103.9">7</text>
<text x="96.3" y="103.6" transform="rotate(-90 96.3 103.6)">3</text>
<text x="51.4" y="109">3</text>
<text x="69.1" y="109">5</text>
<text x="210.7" y="119.1">1</text>
<text x="160.6" y="124.2">2</text>
<text x="178.4" y="124.2">8</text>
<text x="210.7" y="121.7">2</text>
<text x="178.4" y="129.3">6</text>
<text x="202.5" y="129.3">1</text>
<text x="209.3" y="126.4" transform="rotate(-90 209.3 126.4)">2</text>
<text x="178.4" y="134.4">7</text>
<text x="209.3" y="134.1" transform="rotate(-90 209.3 134.1)">3</text>
<text x="160.6" y="139.4">3</text>
<text x="178.4" y="139.4">5</text>
<text x="99" y="149.6">1</text>
<text x="52.6" y="154.7">2</text>
<text x="70.4" y="154.7">8</text>
<text x="99" y="152.1">2</text>
<text x="70.4" y="159.8">6</text>
<text x="90.7" y="159.8">1</text>
<text x="97.5" y="156.9" transform="rotate(-90 97.5 156.9)">2</text>
<text x="70.4" y="164.8">7</text>
<text x="97.5" y="164.5" transform="rotate(-90 97.5 164.5)">3</text>
<text x="52.6" y="169.9">3</text>
<text x="70.4" y="169.9">5</text>
</g>
</svg>
